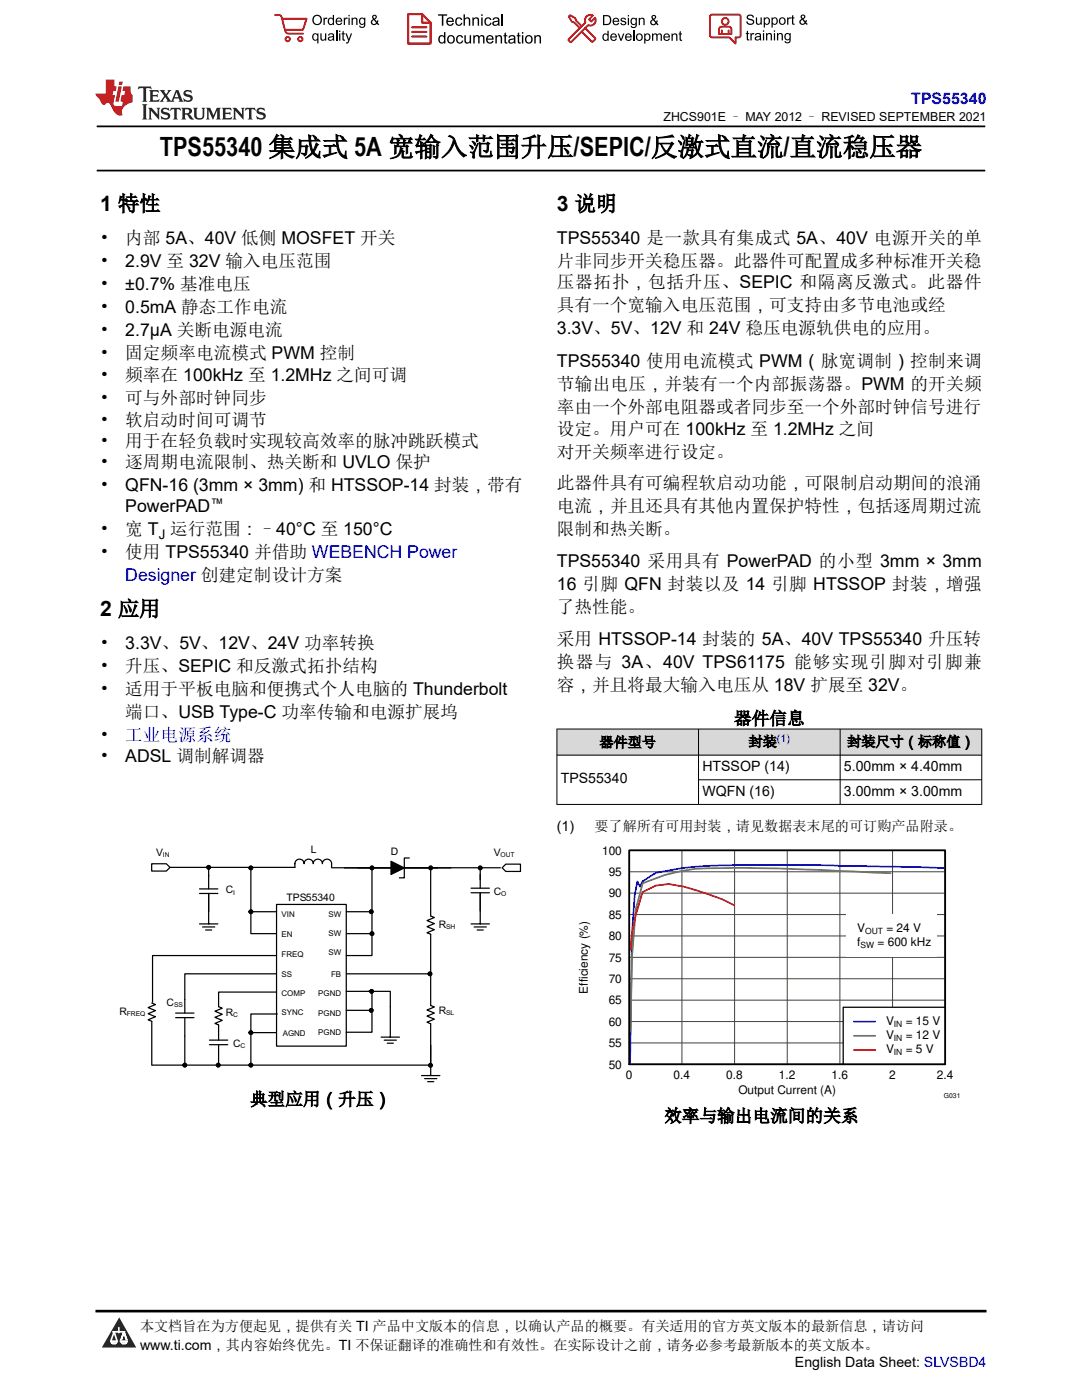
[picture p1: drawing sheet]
<svg xmlns="http://www.w3.org/2000/svg" width="216mm" height="279mm" viewBox="0 0 216 279" stroke-linecap="round" stroke-linejoin="round" font-family="sans-serif">
<path d="M19.3 25.2h177.3M19.3 34h177.3" fill="none" stroke="#000" stroke-width=".35"/>
<g fill="#d8d8d8">
<path d="M111.1 145.5h84.8v5.2h-84.8z" fill-rule="evenodd"/>
<path d="M111.2 145.6h28.1v5h-28.1z" fill-rule="evenodd"/>
<path d="M139.4 145.6h28.2v5h-28.2z" fill-rule="evenodd"/>
<path d="M167.7 145.6h28.1v5h-28.1z" fill-rule="evenodd"/>
</g>
<path d="M111.1 145.5h84.9M111.1 150.7h84.9M111.1 145.4v15.2M139.4 145.4v15.2M139.4 155.6h56.6M167.6 145.4v15.2M195.9 145.4v15.2M196 160.5h-84.9" fill="none" stroke="#000" stroke-width=".2"/>
<path d="M68.7 173.2h21.3M78 171.9l2.7 1.3-2.7 1.3zM81.7 171.2h-1v4h-1M55.9 190.7h-25.5v9.3M86.1 194.3h-49.2v5.1" fill="none" stroke="#000" stroke-width=".24"/>
<path d="M78 171.9l2.7 1.3-2.7 1.3z" fill-rule="evenodd" fill="#000"/>
<path d="M55.2 180.5h13.9v28.3h-13.9z" fill-rule="evenodd" fill="#fff"/>
<g fill="none" stroke="#000" stroke-width=".24">
<path d="M33.9 173.1h24.9v-.7a.92 .92 0 0 1 1-.9 .92 .92 0 0 1 .9 .9 .92 .92 0 0 1 .9-.9 .92 .92 0 0 1 .9 .9 .92 .92 0 0 1 .9-.9 .92 .92 0 0 1 .9 .9 .92 .92 0 0 1 1-.9 .92 .92 0 0 1 .9 .9v.7M39.8 178.3h3.7M39.8 177.4h3.7M41.6 173.1v4.3M41.6 178.3v6.1M50.1 173.2v13.1h4.9M66.2 173.2h33.6M74.2 173.2v17.5h-5.1M85.9 173.2v9.6l.8 .3-1.5 .6 1.5 .6-1.5 .6 1.5 .6-1.5 .6 .7 .4v14.2l.8 .3-1.5 .6 1.5 .6-1.5 .6 1.5 .6-1.5 .6 .7 .3v8.3h-55.6M94 178.2h3.7M94 177.3h3.7M95.8 173.2v4.1"/>
<path d="M95.8 178.2v6.2M36.9 199.4v2.8M39.8 184.4h3.7M40.4 185h2.5M41 185.6h1.2M50.1 182h5.1M55.2 180.5h13.9v28.3h-13.9zM55.2 198h-11.6v2.9l.8 .3-1.5 .6 1.5 .6-1.5 .6 1.5 .6-1.5 .6 .7 .4v3M69.1 197.8h5.1v8.2h-5.1M69.1 182h5M69.2 186.3h5M73.5 197.8h4.4v9.2"/>
<path d="M94 184.4h3.7M94.6 185h2.4M95.2 185.6h1.2M30.3 200.2l.7 .3-1.4 .6 1.4 .6-1.4 .6 1.4 .6-1.4 .6 .7 .3v8.8M35 203.1h3.7M35 202.2h3.7M36.9 203.1v9.5M41.8 207.6h3.6M41.8 208.5h3.6M43.6 208.5v3.6M50.1 206.1h4.9M55.3 202.4h-5.2v10.2"/>
<path d="M69.1 201.6h5M76.1 207h3.6M76.7 207.6h2.4M77.3 208.2h1.2"/>
<circle cx="41.6" cy="173.1" r=".37"/>
<circle cx="50.1" cy="173.2" r=".37"/>
<circle cx="74.2" cy="173.2" r=".37"/>
<circle cx="85.9" cy="173.2" r=".37"/>
<circle cx="95.8" cy="173.2" r=".37"/>
<circle cx="50.1" cy="182" r=".37"/>
<circle cx="74.1" cy="182" r=".37"/>
<circle cx="74.2" cy="197.8" r=".36"/>
<circle cx="74.2" cy="186.3" r=".37"/>
<circle cx="85.8" cy="194.3" r=".37"/>
<circle cx="36.9" cy="212.6" r=".37"/>
<circle cx="43.5" cy="212.6" r=".37"/>
<circle cx="50.1" cy="206.1" r=".37"/>
<circle cx="50.1" cy="212.6" r=".37"/>
<circle cx="74.1" cy="201.6" r=".37"/>
</g>
<g fill="#000">
<circle cx="41.6" cy="173.1" r=".37"/>
<circle cx="50.1" cy="173.2" r=".37"/>
<circle cx="74.2" cy="173.2" r=".37"/>
<circle cx="85.9" cy="173.2" r=".37"/>
<circle cx="95.8" cy="173.2" r=".37"/>
<circle cx="50.1" cy="182" r=".37"/>
<circle cx="74.1" cy="182" r=".37"/>
<circle cx="74.2" cy="197.8" r=".36"/>
<circle cx="74.2" cy="186.3" r=".37"/>
<circle cx="85.8" cy="194.3" r=".37"/>
<circle cx="36.9" cy="212.6" r=".37"/>
<circle cx="43.5" cy="212.6" r=".37"/>
<circle cx="50.1" cy="206.1" r=".37"/>
<circle cx="50.1" cy="212.6" r=".37"/>
<circle cx="74.1" cy="201.6" r=".37"/>
</g>
<g fill="none" stroke="#000" stroke-width=".2">
<circle cx="41.6" cy="173.1" r=".37"/>
<circle cx="50.1" cy="173.2" r=".37"/>
<circle cx="74.2" cy="173.2" r=".37"/>
<circle cx="85.9" cy="173.2" r=".37"/>
<circle cx="95.8" cy="173.2" r=".37"/>
<circle cx="50.1" cy="182" r=".37"/>
<circle cx="74.1" cy="182" r=".37"/>
<circle cx="74.2" cy="197.8" r=".36"/>
<circle cx="74.2" cy="186.3" r=".37"/>
<circle cx="85.8" cy="194.3" r=".37"/>
<circle cx="36.9" cy="212.6" r=".37"/>
<circle cx="43.5" cy="212.6" r=".37"/>
<circle cx="50.1" cy="206.1" r=".37"/>
<circle cx="50.1" cy="212.6" r=".37"/>
<circle cx="74.1" cy="201.6" r=".37"/>
</g>
<path d="M30.3 172.4h2.9l.7 .7-.7 .7h-2.9z" fill-rule="evenodd" fill="#fff"/>
<path d="M30.3 172.4h2.9l.7 .7-.7 .7h-2.9z" fill="none" stroke="#000" stroke-width=".24"/>
<path d="M100.2 173.2l.7-.7h3v1.4h-3z" fill-rule="evenodd" fill="#fff"/>
<g fill="none" stroke="#000" stroke-width=".24">
<path d="M100.2 173.2l.7-.7h3v1.4h-3zM84.1 214.7h3.7M84.7 215.3h2.5M85.3 215.9h1.3M85.9 208.6v6.1"/>
<circle cx="85.9" cy="212.6" r=".37"/>
</g>
<circle cx="85.9" cy="212.6" r=".37" fill="#000"/>
<circle cx="85.9" cy="212.6" r=".37" fill="none" stroke="#000" stroke-width=".2"/>
<path d="M125.6 169.7h63v42.7h-63z" fill="none" stroke="#000" stroke-width=".25"/>
<g fill="none" stroke="#414141" stroke-width=".2">
<path d="M125.6 169.7h63v42.7h-63zM125.6 178.2h63M125.6 174h63M136.1 169.7v42.7M146.6 169.7v42.7M157.1 169.7v42.7M167.6 169.7v42.7M178.1 169.7v42.7M125.6 199.6h63M125.6 195.3h63M125.6 191.1h63M125.6 186.8h63"/>
<path d="M125.6 182.5h63M125.6 208.1h63M125.6 203.9h63"/>
</g>
<path d="M188.7 173.3l-25.9-.6a361.8 361.8 0 0 0-24 .3l-2.6 .2-5.3 1-2.7 1.7-.5 1.1-.5-1.1-.6 2.8-.5 7.5-.4 26.3" fill="none" stroke="#00f" stroke-width=".34"/>
<path d="M177.7 174.3l-12.8-.6a335.3 335.3 0 0 0-26.2-.3 38 38 0 0 0-10.5 2.9l-1.3 5.1-.8 9.8-.3 14.7" fill="none" stroke="#6e8a3d" stroke-width=".34"/>
<path d="M146.4 180.6a44.6 44.6 0 0 0-13-4.2l-2.6 .4-2.6 1.2-1.3 4.6-.8 3.6-.3 3.4" fill="none" stroke="#f00" stroke-width=".34"/>
<path d="M168.3 201h20.3v11.4h-20.3z" fill="#fff"/>
<path d="M168.3 201h20.3v11.4h-20.3z" fill="none" stroke="#000" stroke-width=".25"/>
<path d="M170.4 203.9h4.3" fill="none" stroke="#00f" stroke-width=".34"/>
<path d="M170.4 206.7h4.3" fill="none" stroke="#6e8a3d" stroke-width=".34"/>
<path d="M170.4 209.6h4.3" fill="none" stroke="#f00" stroke-width=".34"/>
<path d="M168.9 182.5h18v8.6h-18z" fill="#fff"/>
<path d="M125.6 169.7h63v42.7h-63z" fill="none" stroke="#000" stroke-width=".34"/>
<path d="M0 0h215.9v23.8h-215.9z" fill-rule="evenodd" fill="#fff"/>
<path d="M27.7 17.3l-.2 .6 .5-.3h.6v.1v2.2l-.2 .4h1l-.2-.4v-2.2v-.1h.5l.5 .3-.1-.6zM29.8 18l.2 .4v1.5l-.2 .4h1.9l.1-.6a1.08 1.08 0 0 1-1.3 .2v-.7h.6l.4 .2v-.6l-.4 .2h-.6v-.6l.2-.1a1 1 0 0 1 1 .2l-.1-.5zM31.8 18l1 1.1-1 1.2h.9l-.2-.2 .4-.7 .5 .7-.2 .2h1.6l-.2-.2 .1-.4h1l.1 .4-.1 .2h.9l-.2-.3-.8-2h-.5l-1 2.2-.8-1.1 .9-1.1h-.8l.2 .2-.5 .6-.3-.6 .1-.2zM35.2 18.4l.4 1h-.8zM36.8 18.1a.65 .65 0 0 0-.2 .7 .65 .65 0 0 0 .6 .5l.7 .1 .1 .3a.79 .79 0 0 1-.7 .4 .79 .79 0 0 1-.7-.5l.1 .7 .2-.1a.93 .93 0 0 0 1.1 .1 .93 .93 0 0 0 .4-1 1.46 1.46 0 0 0-1.2-.6l-.1-.3a1.09 1.09 0 0 1 1.2 .2l-.2-.6-.1 .1-.6-.2zM28.4 20.8l.2 .4v2.3l-.2 .3h1l-.2-.3v-2.3l.2-.4zM29.6 21.5l.2 .4v1.6l-.2 .3h.8l-.3-.3v-1.4l1.7 1.8v-2l.2-.4h-.8l.2 .2 .1 1.1-1.2-1.3zM32.3 21.7a.65 .65 0 0 0-.2 .7 .65 .65 0 0 0 .7 .4l.6 .2 .1 .2a.79 .79 0 0 1-.7 .4 .79 .79 0 0 1-.7-.5l.1 .7 .2-.1a.93 .93 0 0 0 1.1 .1 .93 .93 0 0 0 .4-.9 1.46 1.46 0 0 0-1.2-.6l-.1-.4a1.09 1.09 0 0 1 1.2 .2l-.2-.6-.1 .1-.6-.1zM34.1 21.5l-.1 .7a.63 .63 0 0 1 .7-.4l.1 1.7-.3 .3h1l-.2-.3v-1.7a.66 .66 0 0 1 .8 .4l-.1-.7zM36.2 21.5l.2 .4v1.6l-.2 .3h.9l-.2-.2v-.7h.5l.1 .2a.79 .79 0 0 0 1.2 .6l-1-.9a.61 .61 0 0 0 .6-.6 .61 .61 0 0 0-.5-.6zM36.9 21.8h.2a.47 .47 0 0 1 .5 .1 .47 .47 0 0 1 .1 .5l-.2 .2h-.6zM38.5 21.5l.2 .2a2.27 2.27 0 0 0 .4 2 1.04 1.04 0 0 0 1.7-.7v-1.3l.2-.2h-.8l.2 .4v1.1a.6 .6 0 0 1-.6 .6 .6 .6 0 0 1-.6-.6v-1.1l.3-.4zM41.1 21.5l.2 .4v1.6l-.2 .3h.7l-.2-.3v-1.5l.9 1.9 .8-1.9v1.5l-.2 .3h1l-.3-.3v-1.6l.3-.4h-.8l-.7 1.5-.7-1.5zM44.3 21.5l.2 .4v1.6l-.2 .3h1.9l.1-.5a1.09 1.09 0 0 1-1.3 .1v-.6h.6l.4 .1v-.6l-.4 .2h-.6v-.6l.2-.1a1.01 1.01 0 0 1 1 .3l-.1-.6zM46.4 21.5l.3 .4v1.6l-.3 .3h.8l-.2-.3v-1.4l1.6 1.8v-2l.2-.4h-.7l.2 .2v1.1l-1.2-1.3zM49 21.5l-.1 .7a.63 .63 0 0 1 .8-.4v1.7l-.3 .3h1l-.2-.3v-1.7a.66 .66 0 0 1 .8 .4l-.1-.7zM51.4 21.7a.65 .65 0 0 0-.2 .7 .65 .65 0 0 0 .6 .4l.6 .2 .2 .2a.79 .79 0 0 1-.8 .4 .79 .79 0 0 1-.6-.5l.1 .7 .2-.1a.93 .93 0 0 0 1 .1 .93 .93 0 0 0 .5-.9 1.46 1.46 0 0 0-1.3-.6l-.1-.4a1.09 1.09 0 0 1 1.3 .2l-.2-.6-.2 .1-.5-.1z" fill="#231f20"/>
<path d="M21.1 15.9v2.8h-2.1l.1 .3 .9 1a.95 .95 0 0 0 .9 .9 .59 .59 0 0 1 .6-.4 .59 .59 0 0 1 .5 .4l.4 .8a1.59 1.59 0 0 0 2.1 1.3 1.61 1.61 0 0 1 1-2.2l1-.4-.1-1.5a1.59 1.59 0 0 1-.4-1.6h-1.4l-.2 .9h.5l-.1 .8h-.5l-.2 1v.2l.4 .1-.2 .9h-.6a.73 .73 0 0 1-1.1-.7l.3-1.5h-.5l.2-.8h.5l.2-.9h-.5v-1.4zM23.6 17.3l-.6 3h.7l.6-3zM23.8 16.3l-.1 .7h.7l.1-.7z" fill="#ed1c24"/>
<g fill="#000">
<path d="M62.3 4a1 1 0 0 1 2 0 1 1 0 0 1-2 0zM62.8 3.4a.78 .78 0 0 0-.1 1.1 .78 .78 0 0 0 1.1 .1 .78 .78 0 0 0 .1-1.1 .78 .78 0 0 0-1.1-.1z" fill-rule="evenodd"/>
<path d="M62.5 6.8l.4-.2 .4 .3v-.2h.2v2h-.2v-.7a.68 .68 0 0 1-.9-.1 .68 .68 0 0 1 0-.9zM62.6 7a.51 .51 0 0 0-.1 .6 .51 .51 0 0 0 .7 .2 .51 .51 0 0 0 .1-.7 .51 .51 0 0 0-.7-.1z" fill-rule="evenodd"/>
<path d="M64.5 3.5h.3v.3l.1-.3h.3l.1 .1-.1 .2a.32 .32 0 0 0-.3 0 .32 .32 0 0 0-.1 .4v.8h-.3z" fill-rule="evenodd"/>
<path d="M63.9 6.7h.3v.8a.36 .36 0 0 0 .3 .4 .36 .36 0 0 0 .4-.5v-.7h.2v1.4h-.2v-.2a.51 .51 0 0 1-.6 .2 .51 .51 0 0 1-.4-.5z" fill-rule="evenodd"/>
<path d="M65.6 3.7l.4-.2 .4 .2v-.7h.3v2h-.3v-.2a.7 .7 0 0 1-1-.1 .7 .7 0 0 1 .2-1zM65.8 3.8a.51 .51 0 0 0-.1 .7 .51 .51 0 0 0 .6 .2 .51 .51 0 0 0 .1-.7 .51 .51 0 0 0-.6-.2z" fill-rule="evenodd"/>
<path d="M65.6 6.8a.66 .66 0 0 1 .8-.1 .66 .66 0 0 1 .3 .8v.6h-.2l-.1-.2a.52 .52 0 0 1-.7 .2 .52 .52 0 0 1-.2-.6l.3-.2a.42 .42 0 0 0 .6-.3l-.3-.2-.3 .1-.1 .2h-.3zM65.7 7.6a.35 .35 0 0 0 .3 .4 .35 .35 0 0 0 .4-.4v-.2z" fill-rule="evenodd"/>
<path d="M67.7 6.1h.2v.3h-.2zM67.7 6.7h.2v1.4h-.2z" fill-rule="evenodd"/>
<path d="M67.1 3.7a.68 .68 0 0 1 .9-.1 .68 .68 0 0 1 .3 .7h-1.1a.42 .42 0 0 0 .3 .5 .42 .42 0 0 0 .5-.3h.3a.73 .73 0 0 1-1.1 .4 .73 .73 0 0 1-.1-1.2zM67.4 3.8l-.2 .3h.8l-.2-.4z" fill-rule="evenodd"/>
<path d="M68.6 3.5h.2v.3l.2-.3h.3l.1 .1-.1 .2a.32 .32 0 0 0-.4 0 .32 .32 0 0 0-.1 .4v.8h-.2z" fill-rule="evenodd"/>
<path d="M68.3 6.3l.3-.1v.5h.2v.1h-.2v.9l.3 .4a.36 .36 0 0 1-.4 0 .36 .36 0 0 1-.2-.4v-.9h-.1v-.1h.1z" fill-rule="evenodd"/>
<path d="M68.9 6.7h.3l.4 1.1 .4-1.1h.3l-.6 1.4a.51 .51 0 0 1-.6 .6l-.1-.3h.3l.2-.3z" fill-rule="evenodd"/>
<path d="M69.5 3h.3v.3h-.3zM69.5 3.5h.3v1.5h-.3z" fill-rule="evenodd"/>
<path d="M70.2 3.5h.2v.2a.52 .52 0 0 1 .6-.2 .52 .52 0 0 1 .3 .6v.9h-.2v-.9a.34 .34 0 0 0-.3-.4 .34 .34 0 0 0-.4 .3v1h-.2z" fill-rule="evenodd"/>
<path d="M71.8 3.7l.4-.2 .5 .2v-.2h.2v1.3a.64 .64 0 0 1-.5 .8 .64 .64 0 0 1-.7-.5h.2a.41 .41 0 0 0 .5 .2 .41 .41 0 0 0 .2-.5 .69 .69 0 0 1-.9-.1 .69 .69 0 0 1 .1-1zM72 3.8a.5 .5 0 0 0-.1 .7 .5 .5 0 0 0 .7 .1 .5 .5 0 0 0 .1-.6 .5 .5 0 0 0-.7-.2z" fill-rule="evenodd"/>
<path d="M74.4 3.1a.47 .47 0 0 1 .7 .1 .47 .47 0 0 1-.3 .7l.4 .4 .1-.3 .2 .1-.1 .4 .3 .3-.2 .2-.3-.3a.63 .63 0 0 1-1 .1 .63 .63 0 0 1 .3-1l-.3-.4zM74.5 3.4a.27 .27 0 0 0 .5 0 .27 .27 0 0 0-.5 0zM74.4 4.1a.4 .4 0 0 0 0 .6 .4 .4 0 0 0 .6-.1l-.4-.6z" fill-rule="evenodd"/>
<path d="M87.4 2.9h1.8v.2h-.7v2h-.3v-2h-.8z" fill-rule="evenodd"/>
<path d="M87.6 7.2l.5-.2 .5 .2v-.8h.3v2.3h-.3v-.2a.76 .76 0 0 1-1-.1 .76 .76 0 0 1-.1-1zM87.9 7.4a.58 .58 0 0 0-.2 .7 .58 .58 0 0 0 .8 .2 .58 .58 0 0 0 .1-.7 .58 .58 0 0 0-.7-.2z" fill-rule="evenodd"/>
<path d="M89.5 7.2a.81 .81 0 0 1 1.1 .1 .81 .81 0 0 1-.2 1.2 .81 .81 0 0 1-1.1-.2l-.1-.7zM89.6 7.4a.57 .57 0 0 0 0 .8 .57 .57 0 0 0 .8 0 .57 .57 0 0 0 0-.7 .57 .57 0 0 0-.8-.1z" fill-rule="evenodd"/>
<path d="M89.3 3.7a.77 .77 0 0 1 .9-.2 .77 .77 0 0 1 .4 .9h-1.3a.48 .48 0 0 0 .4 .5 .48 .48 0 0 0 .6-.3h.3a.83 .83 0 0 1-1.3 .4 .83 .83 0 0 1 0-1.3zM89.5 3.8l-.2 .4h1l-.3-.5z" fill-rule="evenodd"/>
<path d="M91 3.7a.7 .7 0 0 1 1.2 .3h-.2a.45 .45 0 0 0-.6-.3 .45 .45 0 0 0-.3 .6 .45 .45 0 0 0 .3 .6 .45 .45 0 0 0 .6-.4l.3 .1a.76 .76 0 0 1-1.1 .5 .76 .76 0 0 1-.3-1.1z" fill-rule="evenodd"/>
<path d="M91.2 7.2a.7 .7 0 0 1 1.2 .3l-.3 .1a.45 .45 0 0 0-.5-.4 .45 .45 0 0 0-.3 .7 .45 .45 0 0 0 .3 .6 .45 .45 0 0 0 .6-.4h.2a.76 .76 0 0 1-1 .5 .76 .76 0 0 1-.4-1.1z" fill-rule="evenodd"/>
<path d="M92.5 2.9h.3v.8a.59 .59 0 0 1 .7-.2 .59 .59 0 0 1 .3 .6v1h-.2v-1a.4 .4 0 0 0-.5-.4 .4 .4 0 0 0-.3 .5v.9h-.3z" fill-rule="evenodd"/>
<path d="M92.7 7h.2v.9a.41 .41 0 0 0 .5 .6 .41 .41 0 0 0 .3-.6v-.9h.3v1.7h-.3v-.3a.58 .58 0 0 1-.7 .3 .58 .58 0 0 1-.3-.7z" fill-rule="evenodd"/>
<path d="M94.3 3.5h.2v.2a.59 .59 0 0 1 .7-.2 .59 .59 0 0 1 .4 .6v1h-.3v-1a.41 .41 0 0 0-.4-.4 .41 .41 0 0 0-.4 .5v.9h-.2z" fill-rule="evenodd"/>
<path d="M94.4 7h.3v.3a.56 .56 0 0 1 1 0 .54 .54 0 0 1 .6-.3 .54 .54 0 0 1 .4 .5v1.2h-.3v-1.1a.34 .34 0 0 0-.3-.4 .34 .34 0 0 0-.4 .3v1.2h-.3v-1.1a.38 .38 0 0 0-.5-.3 .38 .38 0 0 0-.2 .5v.9h-.3z" fill-rule="evenodd"/>
<path d="M96 2.9h.3v.3h-.3zM96 3.5h.3v1.6h-.3z" fill-rule="evenodd"/>
<path d="M96.8 3.7a.7 .7 0 0 1 1.3 .3h-.3a.45 .45 0 0 0-.6-.3 .45 .45 0 0 0-.3 .6 .45 .45 0 0 0 .3 .6 .45 .45 0 0 0 .6-.4l.3 .1a.76 .76 0 0 1-1.1 .5 .76 .76 0 0 1-.3-1.1z" fill-rule="evenodd"/>
<path d="M97.2 7.2a.77 .77 0 0 1 .9-.1 .77 .77 0 0 1 .4 .8h-1.2a.48 .48 0 0 0 .3 .6 .48 .48 0 0 0 .6-.4l.3 .1a.83 .83 0 0 1-1.3 .3 .83 .83 0 0 1 0-1.3zM97.4 7.4l-.1 .3h.9l-.2-.4z" fill-rule="evenodd"/>
<path d="M98.8 7h.3v.3a.59 .59 0 0 1 .7-.3 .59 .59 0 0 1 .4 .7v1h-.3v-1a.41 .41 0 0 0-.5-.5 .41 .41 0 0 0-.3 .6v.9h-.3z" fill-rule="evenodd"/>
<path d="M98.4 3.7a.74 .74 0 0 1 1-.2 .74 .74 0 0 1 .3 .9v.7h-.3v-.2a.59 .59 0 0 1-.8 .3 .59 .59 0 0 1-.3-.8l1.1-.3a.42 .42 0 0 0-.4-.4 .42 .42 0 0 0-.5 .3h-.2zM98.6 4.5a.36 .36 0 0 0 .2 .5 .36 .36 0 0 0 .5-.2l.1-.5z" fill-rule="evenodd"/>
<path d="M100.7 6.6l.2-.1v.5h.3v.2h-.3v1l.1 .2h.2l.1 .3a.41 .41 0 0 1-.5-.1 .41 .41 0 0 1-.1-.4v-1h-.2v-.2h.2z" fill-rule="evenodd"/>
<path d="M101.6 7.2a.74 .74 0 0 1 .9-.2 .74 .74 0 0 1 .3 1l.1 .7h-.3v-.2a.59 .59 0 0 1-.8 .2 .59 .59 0 0 1-.3-.8l1-.3a.42 .42 0 0 0-.3-.4 .42 .42 0 0 0-.5 .3h-.3zM101.8 8.1a.36 .36 0 0 0 .1 .5 .36 .36 0 0 0 .5-.3l.2-.4z" fill-rule="evenodd"/>
<path d="M103.3 6.6l.3-.1v.5h.3v.2h-.3v1l.1 .2h.2v.3a.41 .41 0 0 1-.5-.1 .41 .41 0 0 1-.1-.4v-1h-.2v-.2h.2z" fill-rule="evenodd"/>
<path d="M104.1 6.4h.3v.3h-.3zM104.1 7h.3v1.7h-.3z" fill-rule="evenodd"/>
<path d="M105 7.2a.81 .81 0 0 1 1.1 .1 .81 .81 0 0 1-.1 1.2 .81 .81 0 0 1-1.2-.2v-.7zM105.2 7.4a.57 .57 0 0 0-.1 .8 .57 .57 0 0 0 .8 0 .57 .57 0 0 0 0-.7 .57 .57 0 0 0-.7-.1z" fill-rule="evenodd"/>
<path d="M106.6 7h.3v.3a.59 .59 0 0 1 .7-.3 .59 .59 0 0 1 .4 .7v1h-.3v-1a.41 .41 0 0 0-.5-.5 .41 .41 0 0 0-.3 .6v.9h-.3z" fill-rule="evenodd"/>
<path d="M120.3 3h.7a1 1 0 0 1 1 1 1 1 0 0 1-1 1h-.7zM120.6 3.2v1.6h.4a.77 .77 0 0 0 .7-.8 .77 .77 0 0 0-.7-.8z" fill-rule="evenodd"/>
<path d="M120.4 6.9l.4-.2 .4 .2v-.8h.3v2h-.3v-.1a.7 .7 0 0 1-.9-.2 .7 .7 0 0 1 .1-.9zM120.6 7a.51 .51 0 0 0-.1 .7 .51 .51 0 0 0 .6 .1 .51 .51 0 0 0 .1-.6 .51 .51 0 0 0-.6-.2z" fill-rule="evenodd"/>
<path d="M122 6.9a.68 .68 0 0 1 .8-.2 .68 .68 0 0 1 .3 .8h-1.1a.42 .42 0 0 0 .3 .5 .42 .42 0 0 0 .5-.3h.3a.73 .73 0 0 1-1.1 .3 .73 .73 0 0 1 0-1.1zM122.2 7l-.2 .3h.8l-.2-.4z" fill-rule="evenodd"/>
<path d="M122.4 3.7a.68 .68 0 0 1 .8-.1 .68 .68 0 0 1 .4 .8h-1.1a.42 .42 0 0 0 .3 .4 .42 .42 0 0 0 .5-.3l.3 .1a.73 .73 0 0 1-1.2 .3 .73 .73 0 0 1 0-1.2zM122.6 3.8l-.1 .3h.8l-.2-.3z" fill-rule="evenodd"/>
<path d="M123.9 3.7l.1-.1a.62 .62 0 0 1 .9 .3l-.2 .1a.29 .29 0 0 0-.3-.3 .29 .29 0 0 0-.3 .3l.1 .1a.58 .58 0 0 1 .6 .1 .58 .58 0 0 1 .1 .6 .67 .67 0 0 1-1.1-.2l.2-.1a.33 .33 0 0 0 .4 .4 .33 .33 0 0 0 .3-.4 .71 .71 0 0 1-.9-.6z" fill-rule="evenodd"/>
<path d="M123.3 6.7h.2l.4 1.2 .4-1.2h.3l-.6 1.4h-.2z" fill-rule="evenodd"/>
<path d="M125.3 3h.2v.3h-.2zM125.3 3.6h.2v1.4h-.2z" fill-rule="evenodd"/>
<path d="M124.9 6.9a.68 .68 0 0 1 .8-.2 .68 .68 0 0 1 .4 .8h-1.1a.42 .42 0 0 0 .3 .5 .42 .42 0 0 0 .5-.3h.3a.73 .73 0 0 1-1.2 .3 .73 .73 0 0 1 0-1.1zM125.1 7l-.1 .3h.8l-.2-.4z" fill-rule="evenodd"/>
<path d="M126 3.7l.4-.2 .4 .2v-.1h.3v1.2a.64 .64 0 0 1-.5 .8 .64 .64 0 0 1-.8-.5l.3 .1a.41 .41 0 0 0 .5 .2 .41 .41 0 0 0 .2-.6 .69 .69 0 0 1-.9-.1 .69 .69 0 0 1 .1-1zM126.2 3.9a.5 .5 0 0 0-.1 .6 .5 .5 0 0 0 .6 .2 .5 .5 0 0 0 .2-.7 .5 .5 0 0 0-.7-.1z" fill-rule="evenodd"/>
<path d="M126.9 7.4a.73 .73 0 0 1 1.4 0 .73 .73 0 0 1-1.4 0zM127.3 7a.5 .5 0 0 0-.1 .7 .5 .5 0 0 0 .7 0 .5 .5 0 0 0 0-.6 .5 .5 0 0 0-.6-.1z" fill-rule="evenodd"/>
<path d="M127.5 3.6h.2v.2a.52 .52 0 0 1 .6-.3 .52 .52 0 0 1 .3 .6v.9h-.2v-.9a.34 .34 0 0 0-.3-.4 .34 .34 0 0 0-.4 .3v1h-.2z" fill-rule="evenodd"/>
<path d="M128.5 6.7h.3v.2a.67 .67 0 0 1 .9 0 .67 .67 0 0 1 0 .9 .55 .55 0 0 1-.9 .2v.7h-.3zM128.9 7a.5 .5 0 0 0-.1 .7 .5 .5 0 0 0 .6 .1 .5 .5 0 0 0 .2-.6 .5 .5 0 0 0-.7-.2z" fill-rule="evenodd"/>
<path d="M130.1 6.7h.2v.2a.49 .49 0 0 1 .9 0l.4-.2a.42 .42 0 0 1 .5 .4v1h-.3v-.9a.3 .3 0 0 0-.2-.3 .3 .3 0 0 0-.4 .2v1h-.2v-.9a.33 .33 0 0 0-.5-.3 .33 .33 0 0 0-.2 .5v.7h-.2z" fill-rule="evenodd"/>
<path d="M130.1 3.1a.47 .47 0 0 1 .8 .1 .47 .47 0 0 1-.3 .7l.3 .4 .1-.2h.3l-.2 .5 .3 .3-.2 .2-.3-.3a.63 .63 0 0 1-1 .1 .63 .63 0 0 1 .3-1l-.2-.5zM130.2 3.5a.27 .27 0 0 0 .5 0 .27 .27 0 0 0-.5 0zM130.2 4.1a.4 .4 0 0 0 0 .7 .4 .4 0 0 0 .6-.2l-.5-.6z" fill-rule="evenodd"/>
<path d="M132.5 6.9a.68 .68 0 0 1 .9-.2 .68 .68 0 0 1 .3 .8h-1.1a.42 .42 0 0 0 .3 .5 .42 .42 0 0 0 .5-.3h.3a.73 .73 0 0 1-1.1 .3 .73 .73 0 0 1-.1-1.1zM132.7 7l-.1 .3h.8l-.2-.4z" fill-rule="evenodd"/>
<path d="M134 6.7h.2v.2a.52 .52 0 0 1 .6-.2 .52 .52 0 0 1 .4 .6v.8h-.3v-.8a.34 .34 0 0 0-.2-.4 .34 .34 0 0 0-.4 .2l-.1 1h-.2z" fill-rule="evenodd"/>
<path d="M135.6 6.3l.2-.1v.5h.3v.2h-.3v.8l.3 .4a.36 .36 0 0 1-.4 0 .36 .36 0 0 1-.1-.4v-.8h-.2v-.2h.2z" fill-rule="evenodd"/>
<path d="M149.2 3a.8 .8 0 0 1 1.2 .5h-.2a.44 .44 0 0 0-.5-.4 .44 .44 0 0 0-.4 .5l.2 .1a.9 .9 0 0 1 1 .8 .84 .84 0 0 1-.9 .5 .84 .84 0 0 1-.7-.7h.3a.52 .52 0 0 0 .5 .5 .52 .52 0 0 0 .5-.6l-.2-.1a.85 .85 0 0 1-1-.8z" fill-rule="evenodd"/>
<path d="M149 6.3l.3-.2v.5h.2v.2h-.2v.9l.2 .4a.36 .36 0 0 1-.4-.1 .36 .36 0 0 1-.1-.4v-.8h-.2v-.2h.2z" fill-rule="evenodd"/>
<path d="M149.7 6.6h.3v.2l.1-.2h.3l.1 .1-.1 .2a.32 .32 0 0 0-.3 0 .32 .32 0 0 0-.1 .4v.8h-.3z" fill-rule="evenodd"/>
<path d="M150.7 6.8a.66 .66 0 0 1 .9-.2 .66 .66 0 0 1 .3 .9v.6h-.2l-.1-.2a.52 .52 0 0 1-.7 .2 .52 .52 0 0 1-.2-.7l.2-.1a.42 .42 0 0 0 .7-.3l-.3-.2h-.3l-.1 .3-.3-.1zM150.9 7.5a.35 .35 0 0 0 .3 .5 .35 .35 0 0 0 .4-.4v-.3z" fill-rule="evenodd"/>
<path d="M150.8 3.5h.3v.8a.36 .36 0 0 0 .3 .5 .36 .36 0 0 0 .4-.5v-.8h.2v1.4h-.2v-.2a.51 .51 0 0 1-.6 .3 .51 .51 0 0 1-.4-.6z" fill-rule="evenodd"/>
<path d="M152.2 6.1h.3v.2h-.3zM152.2 6.6h.3v1.5h-.3z" fill-rule="evenodd"/>
<path d="M152.4 3.5h.2v.2a.67 .67 0 0 1 .9 0 .67 .67 0 0 1 .1 .9 .55 .55 0 0 1-1 .2v.7h-.2zM152.7 3.8a.5 .5 0 0 0-.1 .7 .5 .5 0 0 0 .7 .1 .5 .5 0 0 0 .1-.6 .5 .5 0 0 0-.7-.2z" fill-rule="evenodd"/>
<path d="M152.9 6.6h.2v.2a.52 .52 0 0 1 .6-.2 .52 .52 0 0 1 .3 .6v.9h-.2v-.9a.34 .34 0 0 0-.3-.4 .34 .34 0 0 0-.4 .2v1.1h-.2z" fill-rule="evenodd"/>
<path d="M153.9 3.5h.3v.2a.67 .67 0 0 1 .9 0 .67 .67 0 0 1 0 .9 .55 .55 0 0 1-.9 .2v.7h-.3zM154.3 3.8a.5 .5 0 0 0-.1 .7 .5 .5 0 0 0 .6 .1 .5 .5 0 0 0 .2-.6 .5 .5 0 0 0-.7-.2z" fill-rule="evenodd"/>
<path d="M154.4 6.1h.3v.2h-.3zM154.4 6.6h.3v1.5h-.3z" fill-rule="evenodd"/>
<path d="M155 6.6h.3v.2a.52 .52 0 0 1 .6-.2 .52 .52 0 0 1 .3 .6v.9h-.2v-.9a.34 .34 0 0 0-.3-.4 .34 .34 0 0 0-.4 .2v1.1h-.3z" fill-rule="evenodd"/>
<path d="M155.4 4.2a.75 .75 0 0 1 1.5 0 .75 .75 0 0 1-1.5 0zM155.8 3.8a.5 .5 0 0 0-.1 .7 .5 .5 0 0 0 .8 0 .5 .5 0 0 0 0-.7 .5 .5 0 0 0-.7 0z" fill-rule="evenodd"/>
<path d="M156.7 6.8l.4-.2 .5 .2v-.2h.2v1.3a.64 .64 0 0 1-.5 .7 .64 .64 0 0 1-.8-.4h.3a.41 .41 0 0 0 .5 .2 .41 .41 0 0 0 .2-.5 .69 .69 0 0 1-.9-.1 .69 .69 0 0 1 .1-1zM156.9 6.9a.5 .5 0 0 0-.1 .7 .5 .5 0 0 0 .6 .1 .5 .5 0 0 0 .2-.7 .5 .5 0 0 0-.7-.1z" fill-rule="evenodd"/>
<path d="M157.1 3.5h.2v.2l.1-.2h.3h.2l-.1 .3a.32 .32 0 0 0-.4 0 .32 .32 0 0 0-.1 .4v.7h-.2z" fill-rule="evenodd"/>
<path d="M158 3.1l.3-.1v.5h.2v.2h-.2v.8l.3 .4a.36 .36 0 0 1-.4 0 .36 .36 0 0 1-.2-.4v-.8h-.1v-.2h.1z" fill-rule="evenodd"/>
<path d="M159.9 3a.47 .47 0 0 1 .7 .1 .47 .47 0 0 1-.3 .7l.4 .5 .1-.3h.2l-.1 .5 .3 .3-.2 .2-.3-.3a.63 .63 0 0 1-1 .1 .63 .63 0 0 1 .3-1l-.3-.5zM160 3.4a.27 .27 0 0 0 .5 0 .27 .27 0 0 0-.5 0zM159.9 4.1a.4 .4 0 0 0 0 .6 .4 .4 0 0 0 .6-.2l-.4-.6z" fill-rule="evenodd"/>
</g>
<path d="M67.2 6.1v2M126.5 6.1v2" fill="none" stroke="#000" stroke-width=".25"/>
<g fill="none" stroke="#de0000" stroke-width=".37">
<path d="M54.9 3h.9a1.19 1.19 0 0 1 .6 1.2l.6 2.1a.85 .85 0 0 0 1 .4h2.5M56.3 3.7h4.9l-.7 2.2h-3.6M116.1 5.2l-1.2-1.1-.1-.5-1-.6-.3 .3 .6 1 .5 .2 1.1 1.1M116.8 5.6l1.9 2v.3l-.4 .4h-.3l-1.9-2zM116.8 5.6l.6-.6a1.07 1.07 0 0 0 1.2-.2 1.07 1.07 0 0 0 .1-1.3l-.7 .8-.5-.4 .8-.8a1.07 1.07 0 0 0-1.2 .2 1.07 1.07 0 0 0-.3 1.2l-3.3 3.3v.3l.3 .3h.2l2.1-2.1M141.7 3.1l.4-.2h5.3l.3 .2 .1 3.9-.2 .4-.8 .1v1.2l-1.3-1.2h-3.4l-.4-.2zM143.5 5.6l.5-.3 1.7 .1 .2 .5v.9h-2.4zM144 6.1v.7M145.4 6.1v.7"/>
<circle cx="57.4" cy="7.8" r=".44"/>
<circle cx="59.9" cy="7.8" r=".44"/>
<circle cx="144.7" cy="4.3" r=".67"/>
</g>
<path d="M100.2 2.9v2.2" fill="none" stroke="#000" stroke-width=".28"/>
<path d="M81.4 2.8h2.8v1.7h1.7v4.2h-4.5zM82.3 6.4h2.8M82.3 5.4h2.8M82.3 7.3h2.8M84.2 2.8l1.7 1.7" fill="none" stroke="#de0000" stroke-width=".42"/>
<path d="M0 261.4h215.9v18h-215.9z" fill-rule="evenodd" fill="#fff"/>
<path d="M23.8 262.9l3.4 6h-6.9z" fill="#231f20"/>
<path d="M22.1 267.7h1.3l-.4 .5h-.3a.55 .55 0 0 1-.6-.5z" fill-rule="evenodd" fill="#fff"/>
<path d="M22.1 267.7h1.3l-.4 .5h-.3a.55 .55 0 0 1-.6-.5z" fill="none" stroke="#231f20" stroke-width=".34"/>
<path d="M22.1 267.7h1.3l-.4 .5h-.5zM22.6 265.8h.1M22.6 265.8h2.3zM23.7 265.9h.1M23.7 264.9v1zM24 267.7h.1" fill="none" stroke="#fff" stroke-width=".34"/>
<path d="M24.7 265.8l-.7 1.9z" fill="#fff"/>
<path d="M24.7 265.8l-.7 1.9z" fill="none" stroke="#fff" stroke-width=".34"/>
<path d="M24.7 265.8l.7 1.9z" fill="#fff"/>
<path d="M24.7 265.8l.7 1.9zM25.3 267.7h.1" fill="none" stroke="#fff" stroke-width=".34"/>
<path d="M22.8 265.8l-.7 1.9z" fill="#fff"/>
<path d="M22.8 265.8l-.7 1.9z" fill="none" stroke="#fff" stroke-width=".34"/>
<path d="M22.8 265.8l.6 1.9z" fill="#fff"/>
<path d="M22.8 265.8l.6 1.9z" fill="none" stroke="#fff" stroke-width=".34"/>
<path d="M24.1 267.7h1.3a.65 .65 0 0 1-.6 .5 .65 .65 0 0 1-.7-.5z" fill-rule="evenodd" fill="#fff"/>
<path d="M24.1 267.7h1.3a.65 .65 0 0 1-.6 .5 .65 .65 0 0 1-.7-.5z" fill="none" stroke="#231f20" stroke-width=".34"/>
<path d="M24 267.7h.1M24.1 267.7h1.3l-.4 .5h-.5z" fill="none" stroke="#fff" stroke-width=".34"/>
<path d="M19 261.7h177.8" fill="none" stroke="#000" stroke-width=".53"/>
<text font-size="5.3" x="31.9" y="31.2">TPS55340 集成式 5A 宽输入范围升压/SEPIC/反激式直流/直流稳压器</text>
<g font-size="4.2">
<text x="20" y="42.1">1 特性</text>
<text x="111.1" y="42.1">3 说明</text>
<text x="20" y="123">2 应用</text>
</g>
<g font-size="3.5">
<text x="20" y="48.6">•</text>
<text x="20" y="53.2">•</text>
<text x="25" y="48.6">内部 5A、40V 低侧 MOSFET 开关</text>
<text x="25" y="53.2">2.9V 至 32V 输入电压范围</text>
<text x="111.1" y="53.2">片非同步开关稳压器。此器件可配置成多种标准开关稳</text>
<text x="111.1" y="48.6">TPS55340 是一款具有集成式 5A、40V 电源开关的单</text>
<text x="20" y="57.8">•</text>
<text x="25" y="57.8">±0.7% 基准电压</text>
<text x="111.1" y="57.4">压器拓扑，包括升压、SEPIC 和隔离反激式。此器件</text>
<text x="20" y="62.4">•</text>
<text x="25" y="62.4">0.5mA 静态工作电流</text>
<text x="111.1" y="62">具有一个宽输入电压范围，可支持由多节电池或经</text>
<text x="20" y="67">•</text>
<text x="20" y="71.5">•</text>
<text x="25" y="67">2.7µA 关断电源电流</text>
<text x="25" y="71.5">固定频率电流模式 PWM 控制</text>
<text x="111.1" y="66.6">3.3V、5V、12V 和 24V 稳压电源轨供电的应用。</text>
<text x="20" y="76.1">•</text>
<text x="25" y="76.1">频率在 100kHz 至 1.2MHz 之间可调</text>
<text x="111.1" y="77.9">节输出电压，并装有一个内部振荡器。PWM 的开关频</text>
<text x="111.1" y="73.3">TPS55340 使用电流模式 PWM（脉宽调制）控制来调</text>
<text x="20" y="80.7">•</text>
<text x="25" y="80.7">可与外部时钟同步</text>
<text x="111.1" y="82.5">率由一个外部电阻器或者同步至一个外部时钟信号进行</text>
<text x="20" y="85">•</text>
<text x="20" y="89.2">•</text>
<text x="25" y="85">软启动时间可调节</text>
<text x="25" y="89.2">用于在轻负载时实现较高效率的脉冲跳跃模式</text>
<text x="111.1" y="86.7">设定。用户可在 100kHz 至 1.2MHz 之间</text>
<text x="20" y="93.4">•</text>
<text x="25" y="93.4">逐周期电流限制、热关断和 UVLO 保护</text>
<text x="111.1" y="91.3">对开关频率进行设定。</text>
<text x="20" y="98">•</text>
<text x="25" y="98">QFN-16 (3mm × 3mm) 和 HTSSOP-14 封装，带有</text>
<text x="111.1" y="97.7">此器件具有可编程软启动功能，可限制启动期间的浪涌</text>
<text x="20" y="106.8">•</text>
<text x="25" y="106.8">宽 T 运行范围：–40°C 至 150°C</text>
<text x="25" y="102.2">PowerPAD</text>
<text x="111.1" y="102.2">电流，并且还具有其他内置保护特性，包括逐周期过流</text>
<text x="111.1" y="106.8">限制和热关断。</text>
<text x="20" y="111.4">•</text>
<text x="25" y="111.4">使用 TPS55340 并借助 WEBENCH Power</text>
<text x="111.1" y="113.2">TPS55340 采用具有 PowerPAD 的小型 3mm × 3mm</text>
<text x="111.1" y="117.8">16 引脚 QFN 封装以及 14 引脚 HTSSOP 封装，增强</text>
<text x="111.1" y="122.4">了热性能。</text>
<text x="20" y="129.5">•</text>
<text x="25" y="129.5">3.3V、5V、12V、24V 功率转换</text>
<text x="111.1" y="128.7">采用 HTSSOP-14 封装的 5A、40V TPS55340 升压转</text>
<text x="20" y="134.1">•</text>
<text x="25" y="134.1">升压、SEPIC 和反激式拓扑结构</text>
<text x="111.1" y="137.9">容，并且将最大输入电压从 18V 扩展至 32V。</text>
<text x="111.1" y="133.3">换器与 3A、40V TPS61175 能够实现引脚对引脚兼</text>
<text x="20" y="138.7">•</text>
<text x="25" y="138.7">适用于平板电脑和便携式个人电脑的 Thunderbolt</text>
<text x="25" y="143.2">端口、USB Type-C 功率传输和电源扩展坞</text>
<text x="20" y="147.8">•</text>
<text x="146.5" y="144.6">器件信息</text>
<text x="20" y="152.1">•</text>
<text x="25" y="152.1">ADSL 调制解调器</text>
<text x="49.9" y="220.6">典型应用（升压）</text>
<text x="132.5" y="223.9">效率与输出电流间的关系</text>
</g>
<g font-size="3.5" fill="#00f">
<text x="25" y="116">Designer 创建定制设计方案</text>
<text x="25" y="147.8">工业电源系统</text>
</g>
<text font-size="3.2" fill="#00f" x="181.8" y="20.8">TPS55340</text>
<g font-size="2.8">
<text x="119.6" y="149.1">器件型号</text>
<text x="149.4" y="149">封装</text>
<text x="169.1" y="149">封装尺寸（标称值）</text>
<text x="140.2" y="153.9">HTSSOP (14)</text>
<text x="168.4" y="153.9">5.00mm × 4.40mm</text>
<text x="111.9" y="156.4">TPS55340</text>
<text x="140.2" y="158.8">WQFN (16)</text>
<text x="168.4" y="158.8">3.00mm × 3.00mm</text>
<text x="111.1" y="165.9">(1)</text>
<text x="118.6" y="165.9">要了解所有可用封装，请见数据表末尾的可订购产品附录。</text>
<text x="27.9" y="265.7">本文档旨在为方便起见，提供有关 TI 产品中文版本的信息，以确认产品的概要。有关适用的官方英文版本的最新信息，请访问</text>
<text x="27.9" y="269.4">www.ti.com，其内容始终优先。TI 不保证翻译的准确性和有效性。在实际设计之前，请务必参考最新版本的英文版本。</text>
<text x="158.6" y="272.8">English Data Sheet: SLVSBD4</text>
</g>
<g font-size="2.6">
<text x="42" y="101.4">™</text>
<text x="31.7" y="107.5">J</text>
</g>
<text font-size="2.5" x="132.4" y="24.2">ZHCS901E – MAY 2012 – REVISED SEPTEMBER 2021</text>
<g font-size="2.4">
<text x="120.1" y="170.6">100</text>
<text x="121.5" y="179.1">90</text>
<text x="121.5" y="174.8">95</text>
<text x="121.5" y="183.4">85</text>
<text x="171" y="186">V</text>
<text x="176.9" y="186">= 24 V</text>
<text x="121.5" y="191.9">75</text>
<text x="121.5" y="187.6">80</text>
<text x="171" y="188.8">f</text>
<text x="175.1" y="188.8">= 600 kHz</text>
<text x="121.5" y="196.2">70</text>
<text x="117.3" y="198.3" transform="rotate(-90 117.3 198.3)">Efficiency (%)</text>
<text x="121.5" y="200.5">65</text>
<text x="121.5" y="209">55</text>
<text x="121.5" y="204.7">60</text>
<text x="176.8" y="204.5">V</text>
<text x="176.8" y="207.4">V</text>
<text x="180.7" y="204.5">= 15 V</text>
<text x="180.7" y="207.4">= 12 V</text>
<text x="121.5" y="213.3">50</text>
<text x="124.9" y="215.3">0</text>
<text x="134.4" y="215.3">0.4</text>
<text x="144.9" y="215.3">0.8</text>
<text x="155.4" y="215.3">1.2</text>
<text x="165.9" y="215.3">1.6</text>
<text x="176.8" y="210.2">V</text>
<text x="177.4" y="215.3">2</text>
<text x="180.7" y="210.2">= 5 V</text>
<text x="187" y="215.3">2.4</text>
<text x="147.3" y="218.3">Output Current (A)</text>
</g>
<text font-size="2.1" fill="#00f" x="155" y="148">(1)</text>
<g font-size="2.1">
<text x="31.2" y="170.9">V</text>
<text x="62" y="170.3">L</text>
<text x="78" y="170.6">D</text>
<text x="98.5" y="170.9">V</text>
<text x="45.1" y="178.3">C</text>
<text x="57.2" y="179.9">TPS55340</text>
<text x="98.5" y="178.7">C</text>
<text x="87.5" y="185.2">R</text>
<text x="23.8" y="202.6">R</text>
<text x="33.3" y="200.7">C</text>
<text x="45.1" y="202.7">R</text>
<text x="87.5" y="202.3">R</text>
<text x="46.5" y="208.9">C</text>
</g>
<g font-size="1.7">
<text x="171.7" y="189.3">SW</text>
<text x="172.6" y="186.4">OUT</text>
<text x="178.4" y="204.9">IN</text>
<text x="178.4" y="207.8">IN</text>
<text x="178.4" y="210.6">IN</text>
</g>
<g font-size="1.6">
<text x="56.2" y="183">VIN</text>
<text x="65.6" y="182.9">SW</text>
<text x="56.2" y="186.9">EN</text>
<text x="56.2" y="191.1">FREQ</text>
<text x="65.6" y="186.8">SW</text>
<text x="65.6" y="190.7">SW</text>
<text x="56.2" y="194.9">SS</text>
<text x="66.1" y="194.9">FB</text>
<text x="56.2" y="198.8">COMP</text>
<text x="56.2" y="202.6">SYNC</text>
<text x="63.5" y="198.8">PGND</text>
<text x="63.5" y="202.7">PGND</text>
<text x="56.4" y="206.7">AGND</text>
<text x="63.5" y="206.6">PGND</text>
</g>
<text font-size="1.4" x="188.3" y="219.2">G031</text>
<g font-size="1.3">
<text x="32.5" y="171.1">IN</text>
<text x="99.9" y="171.1">OUT</text>
<text x="46.5" y="178.5">I</text>
<text x="100" y="178.9">O</text>
<text x="89" y="185.5">SH</text>
<text x="25.3" y="202.9">FREQ</text>
<text x="34.7" y="201">SS</text>
<text x="46.5" y="203">C</text>
<text x="89" y="202.6">SL</text>
<text x="48" y="209.2">C</text>
</g>
</svg>
